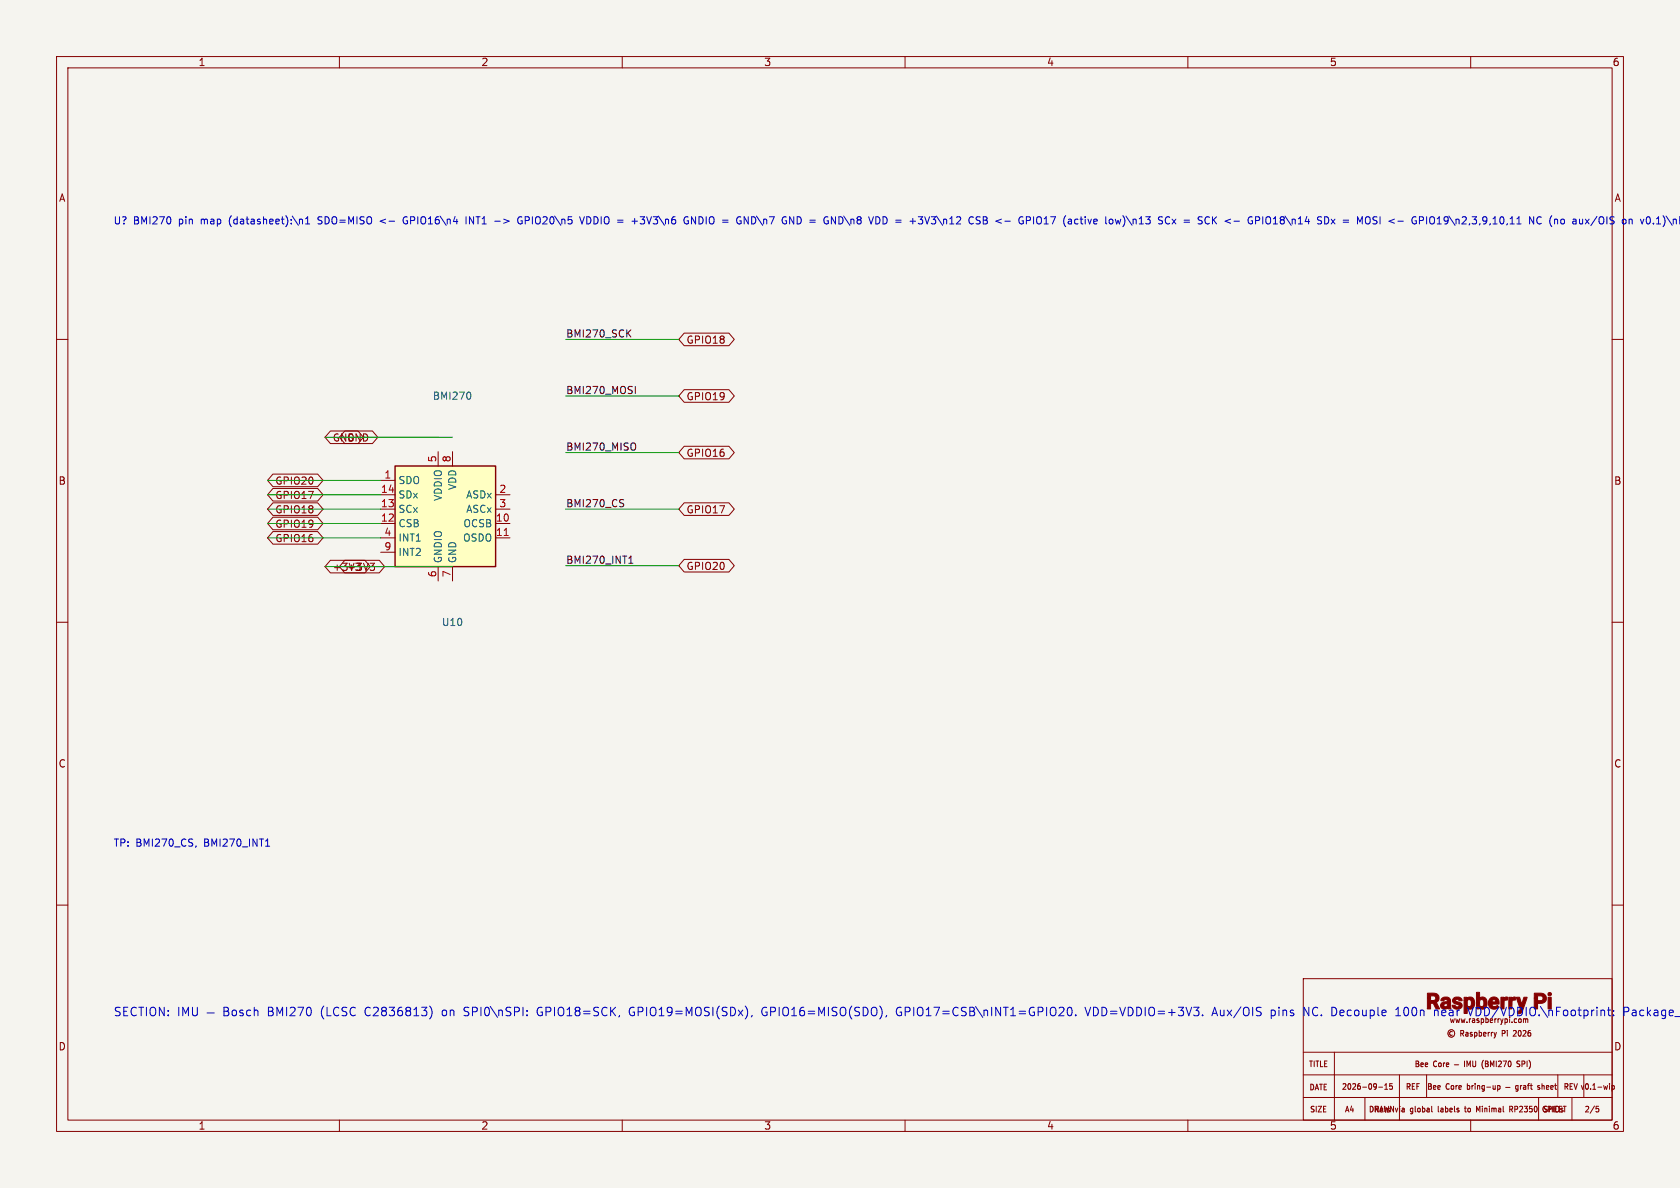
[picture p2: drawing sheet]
<svg xmlns="http://www.w3.org/2000/svg" width="297mm" height="210mm" viewBox="0 0 297 210" stroke-linecap="round" stroke-linejoin="round" font-family="sans-serif">
<path d="M0 0h297v210h-297z" fill="#f5f4ef" stroke="#f5f4ef" stroke-width=".18"/>
<g fill="none" stroke="#840000" stroke-width=".18">
<path d="M10 10h277v190h-277zM12 12h273v186h-273zM60 10v2M110 10v2M160 10v2M210 10v2M260 10v2M10 60h2M285 60h2M10 110h2M285 110h2M10 160h2"/>
<path d="M230.4 173h54.6v25h-54.6zM285 160h2M60 198v2M110 198v2M160 198v2M210 198v2M230.4 186h54.6M230.4 190h54.6M230.4 194h54.6M235.9 186v12M241.3 194v4M243.7 192.2h.7"/>
<path d="M244.8 192.6h.5M244.8 191.8l.3-.2v1M246.1 191.6h-.4v.4h.4v.5l-.1 .1-.3-.1M247.4 190v8M252.2 190v4M254.3 195.6v.8l.1 .2M256.7 182.4a.33 .33 0 0 0-.4 .3 .33 .33 0 0 0 .4 .3M257.1 188.2h.8M258.2 182.7l.5-.1v-.4h-.5v1M258.5 182.7l.3 .5M258.9 195.9h.3M258.9 187.6v1"/>
<path d="M259 195.6v.8l.2 .2M259.1 182.5h.4v.7M259.3 188.6v-1l.3 .7 .3-.7v1M259.5 182.7l-.4 .2 .1 .3 .3-.1M260 198v2M260.3 182.5h-.3l-.1 .1 .1 .2 .3 .1v.2h-.4M260.4 187.6v.8l.1 .2 .4-.2v-.8M260.7 182.5h.2l.2 .2-.1 .4h-.3M260.7 182.5v1M261 195.6l.3 .7 .3-.7v1M261.5 182.5h.3l.1 .2-.1 .4h-.3M261.5 182.2v1"/>
<path d="M262.3 187.4a1.24 1.24 0 0 0 0 1.5M262.3 182.8l.4-.1v-.2h-.3l-.1 .1v.5h.4M263.1 182.5v.7M263.3 182.5l-.2 .2M263.6 182.5v.7M263.9 182.5l-.3 .2M264.1 182.5l.2 .7M264.3 183.2l-.2 .3M264.5 182.5l-.2 .7M264.8 191.9h.2l.2 .2-.1 .4h-.3M264.8 191.9v1M266.2 192.2h.8"/>
<path d="M266.9 196.1l.4-.1v-.4h-.4v1M267.1 196.1l.3 .5M267.7 182.2l-.2 .1M267.8 196.1h.3M268 182.6l-.5 .6h.6M268.1 195.6h-.3v1M268.4 191.9h-.3l-.2 .2 .1 .4h.4M268.4 191.9v.8l-.2 .2-.2-.1M268.7 187.6l-.5 .1a.41 .41 0 0 0 .4 .5v.3h-.4M268.8 191.9v.7M269.1 191.9l-.3 .2M269.4 191.9h.3v.7"/>
<path d="M269.7 192.1l-.4 .2 .1 .3 .3-.1M270 191.9h.4M270.4 191.6l-.2 .1v.9M270.6 191.9h.3M270.7 191.6v.8l.2 .2M272 194v4M272.2 191.9h-.2l-.2 .1 .1 .2 .3 .1v.2h-.4M275.4 190v4M277.9 194v4M280 190v4M282.2 196l.3-.1 .2 .2-.1 .4h-.4M282.2 195.6h.4"/>
<path d="M284.5 191.6v.1M284.5 191.9v.7M285 191.9h.2l.2 .2-.1 .4h-.3M285 191.9v1"/>
<circle cx="256.6" cy="182.7" r=".64"/>
</g>
<g fill="#840000" stroke="#840000" stroke-width=".18">
<path d="M268.1 176.3h.5l.4 1.2 .2-.7a.48 .48 0 0 1 .2-.5 .48 .48 0 0 1 .5 0l-.1 .6a4.7 4.7 0 0 1-1 2.3l-.5-.1v-.3l.3-.1 .2-.3z"/>
<path d="M258.8 176.3h.5l.1 .1a.81 .81 0 0 1 .9 0 .81 .81 0 0 1 .4 .8 .85 .85 0 0 1-.3 1 .85 .85 0 0 1-1 0v1l-.6-.1v-2.2h.6v.4a.43 .43 0 0 0 .4 .7 .43 .43 0 0 0 .3-.7 .43 .43 0 0 0-.2-.5 .43 .43 0 0 0-.5 .1h-.6z"/>
<path d="M254.9 176.5a.92 .92 0 0 1 1.2-.2 .92 .92 0 0 1 .3 1.1l.1 1-.5-.1-.1-.1a.72 .72 0 0 1-.8 .2 .72 .72 0 0 1-.4-.7h.5a.33 .33 0 0 0 .4 .3 .33 .33 0 0 0 .3-.4v-.2a.43 .43 0 0 0-.7 .3h-.5a.84 .84 0 0 1 1.2-.6 .32 .32 0 0 0-.2-.4 .32 .32 0 0 0-.4 .2h-.6z"/>
<path d="M257 176.5a.88 .88 0 0 1 1.5 .4h-.6a.27 .27 0 0 0-.3-.2 .27 .27 0 0 0-.2 .3l.2 .1a.76 .76 0 0 1 .9 .8 .94 .94 0 0 1-1 .5 .94 .94 0 0 1-.8-.7h.5a.32 .32 0 0 0 .4 .3 .32 .32 0 0 0 .3-.3l-.2-.1a.75 .75 0 0 1-.8-1z"/>
<path d="M261 175.4h.6v1a.83 .83 0 0 1 1 0 .83 .83 0 0 1 .3 .9 .82 .82 0 0 1-.3 1 .82 .82 0 0 1-1-.1l-.1 .1h-.5v-1.1h.6v.5a.43 .43 0 0 0 .5 .2 .43 .43 0 0 0 .2-.6 .42 .42 0 0 0-.3-.6 .42 .42 0 0 0-.4 .5h-.6z"/>
<path d="M263.5 176.5a.96 .96 0 0 1 1.1-.1 .96 .96 0 0 1 .4 1.1h-1.3a.63 .63 0 0 0 1 .3h.1a.25 .25 0 0 1 .2 .3 .25 .25 0 0 1-.3 .2 1.05 1.05 0 0 1-1.2-.1 1.05 1.05 0 0 1-.3-1.1h1.3a.37 .37 0 0 0-.4-.4 .37 .37 0 0 0-.4 .4h-.5z"/>
<path d="M252.3 175.6h.7a1.03 1.03 0 0 1 1.4 1l-.1 .3-.4 .3 .6 1.1h-.6l-.5-.9-.5-.1v1.1h-.6v-2h.6v.2a.27 .27 0 0 0 .1 .3 .27 .27 0 0 0 .4 0 .43 .43 0 0 0 .4-.6 .43 .43 0 0 0-.6-.3h-.3v.4h-.6z"/>
<path d="M265.3 176.3h.6v.2a.33 .33 0 0 1 .3-.3 .33 .33 0 0 1 .3 .2v.4l-.6 .2v1.3l-.6 .1z"/>
<path d="M266.7 176.3h.6v.2a.33 .33 0 0 1 .3-.3 .33 .33 0 0 1 .3 .2v.4h-.4l-.2 .2v1.3l-.5 .1z"/>
<path d="M271.2 175.6h.7a1.02 1.02 0 0 1 1.2 .3 1.02 1.02 0 0 1 0 1.2 1.72 1.72 0 0 1-1.3 .3v1l-.6-.1v-1.8h.6v.4h.4a.46 .46 0 0 0 .6-.4 .46 .46 0 0 0-.7-.5h-.3v.5h-.6z"/>
<path d="M273.7 176.3h.5v2.1l-.5-.1z"/>
<circle cx="274" cy="175.8" r=".3"/>
</g>
<path d="M69.8 82.4h17.8v17.8h-17.8z" fill="#ffffc2"/>
<path d="M69.8 82.4h17.8v17.8h-17.8z" fill="none" stroke="#840000" stroke-width=".25"/>
<g fill="none" stroke="#840000" stroke-width=".18">
<path d="M121 58.9h7.9l.9 1.1-.9 1.1h-7.9l-1-1.1zM58.4 76.2h4.9l1 1.1-1 1.1h-4.9l-.9-1.1zM61 76.2h4.8l1 1.1-1 1.1h-4.8l-1-1.1zM77.5 79.8v2.6M80 79.8v2.6M121 78.9h7.9l.9 1.1-.9 1.1h-7.9l-1-1.1zM121 68.9h7.9l.9 1.1-.9 1.1h-7.9l-1-1.1zM48.3 83.8h7.9l.9 1.1-.9 1.1h-7.9l-1-1.1zM48.3 86.3h7.9l.9 1.2-.9 1.1h-7.9l-1-1.1zM48.3 88.9h7.9l.9 1.1-.9 1.1h-7.9l-1-1.1zM48.3 91.4h7.9l.9 1.1-.9 1.2h-7.9l-1-1.2zM48.3 94h7.9l.9 1.1-.9 1.1h-7.9l-1-1.1z"/>
<path d="M58.4 99h6.1l1 1.2-1 1.1h-6.1l-.9-1.1zM61 99h6l1 1.2-1 1.1h-6l-1-1.1zM65.4 99.6h.8l-.4 .4M67.3 84.9h2.5M67.3 87.5h2.5M67.3 90h2.5M67.3 92.5h2.5M67.3 95.1h2.5M67.3 97.6h2.5M87.6 87.5h2.6M87.6 90h2.6M87.6 92.5h2.6"/>
<path d="M87.6 95.1h2.6M121 88.9h7.9l.9 1.1-.9 1.1h-7.9l-1-1.1zM121 98.9h7.9l.9 1.1-.9 1.1h-7.9l-1-1.1zM66 100l.2 .3v.3l-.2 .2M77.5 100.2v2.5M80 100.2v2.5"/>
</g>
<path d="M89.1 94.7h.8" fill="none" stroke="#a90000" stroke-width=".18"/>
<path d="M83.1 69.4l.1 .4-.1 .7" fill="none" stroke="#006464" stroke-width=".18"/>
<path d="M111 58.9l.5 .7M111.5 58.3l-.7 .7M112.1 78.3l.1 .1a.81 .81 0 0 1-.1 1.2M112.3 68.3v1.3M109.8 88.3l.5 .1M110 89l.3 .2-.3 .4M111.2 99.6h.7M111.2 98.7l.3-.4v1.3" fill="none" stroke="#0f0f0f" stroke-width=".18"/>
<path d="M57.5 77.3h22.5M100 60h20M100 70h20M47.3 84.9h20M47.3 87.5h20M47.3 90h20M47.3 92.5h20M47.3 95.1h20M100 90h20M100 80h20M57.5 100.2h22.5M100 100h20" fill="none" stroke="#009600" stroke-width=".18"/>
<g fill="none" stroke="#0000c2" stroke-width=".18">
<path d="M53 38.8h.4l.1 .8M54 39.6h.8M54 38.7l.4-.4v1.3M56.2 39.5l.2 .1M56.4 38.3l-.2 .3 .2 .3M68.2 38.7l-1 .4 1 .4M68.8 39.1h1M71.8 39h.2M71.9 38.3a.61 .61 0 0 0-.6 .7 .61 .61 0 0 0 .7 .5M82.4 38.3v1.3M83 39.6v-1.3l.7 1.3M87.5 39.1h.9"/>
<path d="M92.2 38.4a.59 .59 0 0 0-.7 .6 .59 .59 0 0 0 .7 .5l.1-.5h-.2M102.5 38.3l.4 1.3 .4-1.3M104 38.3h-.3v1.3h.3M113.2 39.5l.5 .1M113.2 38.3h.8M121.5 39h.2l-.1 .5-.3 .1-.3-.2M121.6 38.4l-.3-.1-.3 .2M122.2 39.6v-1.3l.8 1.3M131.6 38.3l.7 1.3v-1.3M139.6 38.3l.7 1.3v-1.3M148.8 38.4l-.5-.1v1.3l.5-.1M156.8 38.9l-.2-.5-.5-.1v1.3l.5-.1 .2-.5"/>
<path d="M163.5 38.3l.4 1.3 .4-1.3M173 39l.3 .2-.3 .4M173.1 38.3l.2 .1M173.8 38.3h.5l.2 .3-.2 .3 .2 .1 .1 .3-.3 .3h-.5zM173.8 38.9h.5M182.7 38.3v1.3M183.3 38.5l.3-.2a.43 .43 0 0 1 .5 .4v.5a.42 .42 0 0 1-.4 .4 .42 .42 0 0 1-.4-.4zM191.9 38.3v.1M191.9 38.7v.9M192.3 38.7l.3 .9M198.6 38.2a1.49 1.49 0 0 1 0 1.8M199 38.2l1.1 1.6"/>
<path d="M207.2 38.7l.7 .9M207.9 38.7l-.7 .9M209.3 38.9h1M209.3 39.3h1M214.3 38.3v1.3M215.1 38.3l-.8 .7M217.6 38.7l-1 .4 1 .4M225.1 39.6h.7M225.1 38.7l.4-.4v1.3M237.5 38.9h.9M237.5 39.3h.9M243 38.3l.4 .1"/>
<path d="M243.2 39l.2 .2M243.4 39.3l-.2 .3M244 38.3v1.3M246.5 38.7l-.9 .4 .9 .4M254.1 39.6h.7M256 38.9l-.2 .2h-.3l-.2-.2 .1-.5 .4-.1 .2 .1a.84 .84 0 0 1-.3 1.2h-.3M256.1 38.2l1.1 1.6M274.3 38.1a1.46 1.46 0 0 0 0 2M274.8 38.9l.2-.2 .3 .1 .1 .8M274.8 38.7v.9M276 38.9l.2-.2 .3 .2 .1 .4-.1 .2-.3 .1-.2-.1zM285.3 39.5l-.2 .1-.5-.1"/>
<path d="M285.3 38.4l-.4-.1-.3 .3 .1 .3 .6 .2M292.8 39.6h.8M292.8 38.7l.4-.4v1.3M294 38.1l.2 .4M294.2 39.7l-.2 .4M34.7 149.5l-.1 .3M47 149.6h.7M36.6 179.1h1.3M39.6 178.1h.5l.2 .1 .1 .3-.3 .3a.4 .4 0 0 1 .4 .3 .4 .4 0 0 1-.3 .5h-.6zM39.6 178.8h.5M41.1 178.7l.2-.1 .4 .1 .1 .6-.1 .2-.4 .1-.2-.2zM43 178.6h-.4l-.2 .2 .1 .2 .5 .1v.4h-.6"/>
<path d="M44.3 178.6h-.4l-.3 .2v.5l.1 .2h.6M45 178.7l.2-.1h.3l.1 1M45 178.1v1.5M76 177.8a1.72 1.72 0 0 1 0 2.3M78.2 178.7v.7M82 179.5l.6 .1M82.3 178.1l-.3 .2 .1 .3 .2 .2M95.5 178.1a.81 .81 0 0 0-.5 .7 .81 .81 0 0 0 .5 .8M112 178.1a.75 .75 0 0 0-.8 .7 .75 .75 0 0 0 .7 .8M135.3 178.9h.3M135.4 178.1a.75 .75 0 0 0-.7 .7 .75 .75 0 0 0 .6 .8l.2-.1M159.1 178.9h.3"/>
<path d="M159.3 178.1a.74 .74 0 0 0-.9 .6 .74 .74 0 0 0 .6 .9l.4-.2M189.2 178.1a.94 .94 0 0 1 0 1.5M190.2 179.4v.2M191.8 178.1l.5 1.5 .5-1.5M214.2 179.6l.5-1.5 .5 1.5M214.4 179.1h.7M224.7 178.6h.5l.3 .2v.5l-.2 .2h-.6M224.7 178.6v1.5M226.1 178.1v.1M230.5 178.1l.9 1.5v-1.5M237.4 178.6h-.3l-.2 .2 .1 .7 .4 .1M237.6 178.9l-.7 .2"/>
<path d="M246.7 179.6h.9M247 178.3l.2-.2v1.5M248.7 178.1a.81 .81 0 0 0-.6 .6 .81 .81 0 0 0 .3 .8l.3 .1M255.6 178.8l-.2-.2h-.3l-.2 .2 .1 .7h.5M255.6 178.9l-.7 .2M261 178.1h.3l.4 .2M261.7 179.3l-.4 .3M287.1 178.8h.7l.2-.2-.1-.4-.2-.1h-.6v1.5M288.6 178.6h.6v1M289.2 178.9l-.5 .1a.29 .29 0 0 0-.2 .3 .29 .29 0 0 0 .2 .3l.5-.1"/>
</g>
<g font-size="2.1" fill="#0000c2">
<text x="20" y="179.8">SECTION: IMU</text>
<text x="47.6" y="179.8">BMI270</text>
<text x="57.1" y="179.8">(LCSC</text>
<text x="65.1" y="179.8">C2836813)</text>
<text x="78.9" y="179.8">on</text>
<text x="82.9" y="179.8">SPI0\nSPI:</text>
<text x="96" y="179.8">GPIO18=SCK,</text>
<text x="112.4" y="179.8">GPIO19=MOSI(SDx),</text>
<text x="136" y="179.8">GPIO16=MISO(SDO),</text>
<text x="160" y="179.8">GPIO17=CSB\nINT1=GPIO20.</text>
<text x="193.6" y="179.8">VDD=VDDIO=+3V3.</text>
<text x="216.2" y="179.8">Aux/OIS</text>
<text x="226.6" y="179.8">pins</text>
<text x="232.6" y="179.8">NC.</text>
<text x="237.7" y="179.8">Decouple</text>
<text x="249.2" y="179.8">100n</text>
<text x="256.1" y="179.8">near</text>
<text x="262.4" y="179.8">VDD/VDDIO.\nFootprint:</text>
<text x="289.9" y="179.8">Package</text>
</g>
<g font-size="1.8" fill="#840000">
<text x="35" y="11.9">1</text>
<text x="85" y="11.9">2</text>
<text x="135" y="11.9">3</text>
<text x="185" y="11.9">4</text>
<text x="235" y="11.9">5</text>
<text x="285" y="11.9">6</text>
<text x="10.3" y="35.9">A</text>
<text x="285.3" y="35.9">A</text>
<text x="121.3" y="61">GPIO18</text>
<text x="121.3" y="71">GPIO19</text>
<text x="58.7" y="78.3">GND</text>
<text x="61.3" y="78.3">GND</text>
<text x="121.3" y="81">GPIO16</text>
<text x="10.3" y="85.9">B</text>
<text x="48.6" y="85.9">GPIO20</text>
<text x="48.6" y="88.4">GPIO17</text>
<text x="285.3" y="85.9">B</text>
<text x="48.6" y="91">GPIO18</text>
<text x="48.6" y="93.5">GPIO19</text>
<text x="121.3" y="91">GPIO17</text>
<text x="48.6" y="96">GPIO16</text>
<text x="58.7" y="101.1">+3V3</text>
<text x="61.3" y="101.1">+3V3</text>
<text x="121.3" y="101">GPIO20</text>
<text x="10.3" y="135.9">C</text>
<text x="285.3" y="135.9">C</text>
<text x="10.3" y="185.9">D</text>
<text x="285.3" y="185.9">D</text>
<text x="35" y="199.9">1</text>
<text x="85" y="199.9">2</text>
<text x="135" y="199.9">3</text>
<text x="185" y="199.9">4</text>
<text x="235" y="199.9">5</text>
<text x="285" y="199.9">6</text>
</g>
<g font-size="1.8" fill="#0000c2">
<text x="20" y="39.8">U?</text>
<text x="23.6" y="39.8">BMI270</text>
<text x="31.7" y="39.8">pin</text>
<text x="35.8" y="39.8">map</text>
<text x="41" y="39.8">(datasheet):\n1</text>
<text x="56.9" y="39.8">SDO=MISO</text>
<text x="72.3" y="39.8">GPIO16\n4</text>
<text x="83.6" y="39.8">INT1</text>
<text x="88.9" y="39.8">-&gt;</text>
<text x="93.2" y="39.8">GPIO20\n5</text>
<text x="104.5" y="39.8">VDDIO =</text>
<text x="114" y="39.8">+3V3\n6</text>
<text x="123.4" y="39.8">GNDIO =</text>
<text x="133.1" y="39.8">GND\n7</text>
<text x="141.4" y="39.8">GND =</text>
<text x="149.2" y="39.8">GND\n8</text>
<text x="157.4" y="39.8">VDD =</text>
<text x="165" y="39.8">+3V3\n12</text>
<text x="175.6" y="39.8">CSB</text>
<text x="180.5" y="39.8">&lt;-</text>
<text x="184.9" y="39.8">GPIO17</text>
<text x="192.9" y="39.8">(active</text>
<text x="200.6" y="39.8">low)\n13</text>
<text x="210.1" y="39.8">SCx</text>
<text x="214.8" y="39.8">=</text>
<text x="217.6" y="39.8">SCK</text>
<text x="222.5" y="39.8">&lt;-</text>
<text x="226.8" y="39.8">GPIO18\n14</text>
<text x="239.3" y="39.8">SDx</text>
<text x="244" y="39.8">=</text>
<text x="246.7" y="39.8">MOSI</text>
<text x="252.5" y="39.8">&lt;-</text>
<text x="256.8" y="39.8">GPIO19\n2,3,9,10,11</text>
<text x="277.7" y="39.8">NC (no</text>
<text x="285.8" y="39.8">aux/OIS</text>
<text x="294.8" y="39.8">on</text>
<text x="20" y="149.8">TP:</text>
<text x="24" y="149.8">BMI270_CS,</text>
<text x="36.2" y="149.8">BMI270_INT1</text>
</g>
<g font-size="1.8" fill="#0f0f0f">
<text x="100" y="59.7">BMI270_SCK</text>
<text x="100" y="69.7">BMI270_MOSI</text>
<text x="100" y="79.7">BMI270_MISO</text>
<text x="100" y="89.7">BMI270_CS</text>
<text x="100" y="99.7">BMI270_INT1</text>
</g>
<g font-size="1.8" fill="#006464">
<text x="76.4" y="70.9">BMI270</text>
<text x="70.3" y="85.8">SDO</text>
<text x="70.3" y="88.3">SDx</text>
<text x="78.3" y="88.7" transform="rotate(-90 78.3 88.7)">VDDIO</text>
<text x="80.9" y="86.7" transform="rotate(-90 80.9 86.7)">VDD</text>
<text x="82.3" y="88.3">ASDx</text>
<text x="70.3" y="90.9">SCx</text>
<text x="70.3" y="93.4">CSB</text>
<text x="70.3" y="95.9">INT1</text>
<text x="81.8" y="95.9">OSDO</text>
<text x="81.8" y="93.4">OCSB</text>
<text x="82.3" y="90.9">ASCx</text>
<text x="70.3" y="98.5">INT2</text>
<text x="78.3" y="99.7" transform="rotate(-90 78.3 99.7)">GNDIO</text>
<text x="80.9" y="99.7" transform="rotate(-90 80.9 99.7)">GND</text>
<text x="78" y="110.9">U10</text>
</g>
<g font-size="1.8" fill="#a90000">
<text x="77.2" y="81.8" transform="rotate(-90 77.2 81.8)">5</text>
<text x="79.7" y="81.8" transform="rotate(-90 79.7 81.8)">8</text>
<text x="67.3" y="87.2">14</text>
<text x="67.3" y="89.7">13</text>
<text x="67.9" y="84.7">1</text>
<text x="88.2" y="87.2">2</text>
<text x="88.2" y="89.7">3</text>
<text x="67.3" y="92.3">12</text>
<text x="67.9" y="94.8">4</text>
<text x="87.6" y="92.3">10</text>
<text x="87.6" y="94.8">11</text>
<text x="67.9" y="97.4">9</text>
<text x="77.2" y="102.1" transform="rotate(-90 77.2 102.1)">6</text>
<text x="79.7" y="102.1" transform="rotate(-90 79.7 102.1)">7</text>
</g>
<text font-size="1.4" fill="#0000c2" x="256.2" y="181">www.raspberrypi.com</text>
<g font-size="1.4" fill="#840000">
<text x="265.8" y="183.4">Pi</text>
<text x="268.1" y="183.4">2026</text>
<text x="231.3" y="188.9">TITLE</text>
<text x="250" y="188.8">Bee</text>
<text x="253.4" y="188.8">Core</text>
<text x="262.8" y="188.8">(BMI270</text>
<text x="269.2" y="188.8">SPI)</text>
<text x="231.3" y="193">DATE</text>
<text x="231.4" y="196.9">SIZE</text>
<text x="237.1" y="192.8">2026-09-15</text>
<text x="237.6" y="196.8">A4</text>
<text x="241.9" y="196.9">DRAWNvia</text>
<text x="242.8" y="196.8">Nets</text>
<text x="248.4" y="192.9">REF</text>
<text x="249.6" y="196.8">global</text>
<text x="252.2" y="192.8">Bee</text>
<text x="254.7" y="196.8">labels</text>
<text x="255.6" y="192.8">Core</text>
<text x="259.6" y="192.8">bring-up</text>
<text x="259.8" y="196.8">to</text>
<text x="262.1" y="196.8">Minimal</text>
<text x="268.2" y="196.8">RP2350SHEET</text>
<text x="272.9" y="192.8">sheet REV v0.1-wip</text>
<text x="274.4" y="196.8">GPIOs</text>
<text x="280" y="196.8">2/5</text>
</g>
</svg>
